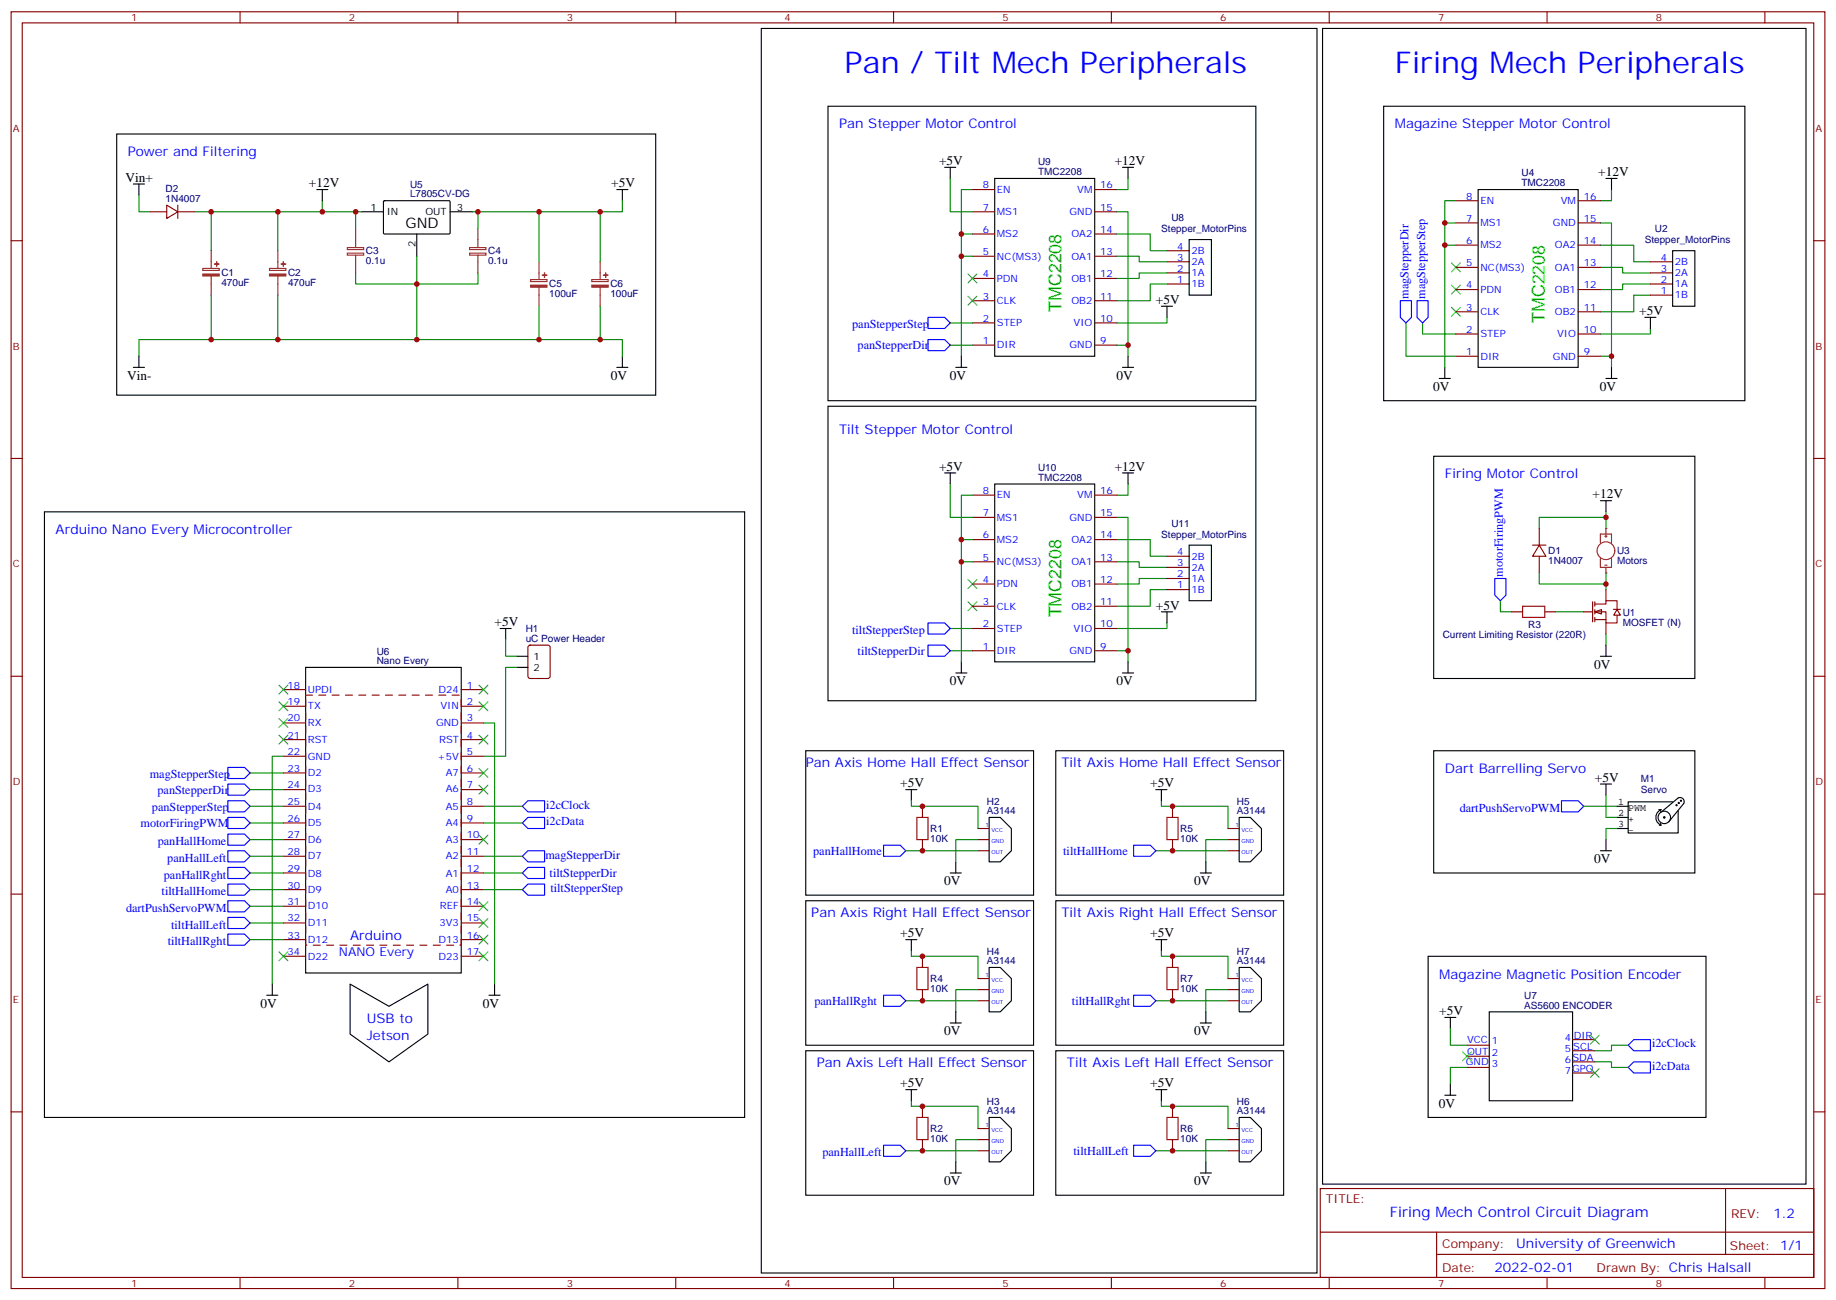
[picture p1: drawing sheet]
<svg xmlns="http://www.w3.org/2000/svg" width="583mm" height="413mm" viewBox="0 0 583 413" stroke-linecap="round" stroke-linejoin="round" font-family="sans-serif">
<g fill="none" stroke="#000" stroke-width=".35">
<path d="M439.2 33.7h114.7v93.5h-114.7zM37 42.5h171.1v82.9h-171.1zM42.3 58.4h3.6M44.1 58.4v3.5M509.8 56.7h3.5M511.5 56.7v3.5M100.5 60.2h3.6M102.3 60.2v3.5M469.2 60.2h31.7v56.4h-31.7zM42.3 116.6h3.6M44.1 113.1v3.5M195.8 116.6h3.5"/>
<path d="M197.6 113.1v3.5M458.6 116.6v3.6M511.5 116.6v3.6M522.1 100.8h3.5M523.9 100.8v3.5M456.8 120.2h3.6M509.8 120.2h3.5M455.1 144.9h82.9v70.5h-82.9zM508 208.4h3.5M509.8 204.8v3.6"/>
</g>
<g fill="none" stroke="#008700" stroke-width=".35">
<path d="M44.1 61.9v5.3h3.5M67 67.2v12.4M88.2 67.2v12.4M102.3 63.7v3.5h-40.6M508 70.8h3.5v45.8M508 77.8h10.6v5.3h5.3M511.5 60.2v3.5h-3.5M67 93.7v14.1h-22.9v5.3M88.2 93.7v14.1h-21.2M508 84.9h7.1v1.7h8.8M523.9 93.7h-5.3v5.3h-10.6M523.9 90.2h-8.8v1.7h-7.1"/>
<path d="M451.6 102.5v3.5h10.5M508 113.1h3.5M523.9 104.3v1.7h-15.9M509.8 164.3h-21.2v3.5M509.8 162.5v5.3M476.2 190.7v3.5h3.6M488.6 181.9v3.5h21.2M493.9 194.2h8.8M509.8 181.9v5.3M509.8 201.3v3.5"/>
</g>
<g fill="none" stroke="#8c2424" stroke-width=".35">
<path d="M67 79.6v5.6M88.2 79.6v5.6M64.4 85.2h5.2v.7h-5.2zM67 87.7v6M85.5 85.2h5.2v.7h-5.2zM88.2 87.7v6M508 172.4v-2.9h3.5v2.9M508 177.3v2.8h3.5v-2.8M509.4 170.3h.7M509.4 179.4h.7M509.8 167.8v1.7M509.8 169.9v.7"/>
<path d="M509.8 180.1v1.8"/>
<circle cx="509.8" cy="174.8" r="2.82"/>
</g>
<g fill="#8c2424" stroke="#8c2424" stroke-width=".35">
<path d="M85.5 87h5.2v.6h-5.2z"/>
<path d="M89.3 83.8l1.4 .1z"/>
<path d="M89.9 83.1l.1 1.4z"/>
<path d="M64.4 87h5.2v.6h-5.2z"/>
<path d="M68.1 83.8l1.4 .1z"/>
<path d="M68.8 83.1v1.4z"/>
</g>
<g fill="none" stroke="#870000" stroke-width=".35">
<path d="M47.6 67.2h5.3M52.9 65.1l3.5 2.1-3.5 2.2zM56.4 65.1v4.3M56.4 67.2h5.3M462.1 77.8h7.1M462.1 70.8h7.1M462.1 63.7h7.1M500.9 77.8h7.1M500.9 70.8h7.1M500.9 63.7h7.1M462.1 99h7.1M462.1 91.9h7.1"/>
<path d="M462.1 84.9h7.1M500.9 99h7.1M500.9 91.9h7.1M500.9 84.9h7.1M462.1 113.1h7.1M462.1 106h7.1M500.9 113.1h7.1M500.9 106h7.1M486.5 173.1h4.2M488.6 173.1l2.1 3.5h-4.2zM488.6 167.8v5.3M488.6 176.6v5.3"/>
<path d="M479.8 194.2h3.5M490.4 194.2h3.5"/>
</g>
<path d="M449.8 95.5h3.5v5.3l-1.7 1.7-1.8-1.7zM474.5 183.7h3.5v5.2l-1.8 1.8-1.7-1.8z" fill="none" stroke="#00f" stroke-width=".35"/>
<path d="M460.7 97.6l2.8 2.8M460.7 90.5l2.8 2.8M460.7 83.5l2.8 2.8M463.5 97.6l-2.8 2.8M463.5 90.5l-2.8 2.8M463.5 83.5l-2.8 2.8" fill="none" stroke="#3c3" stroke-width=".35"/>
<path d="M483.3 192.5h7.1v3.5h-7.1z" fill="none" stroke="#a10000" stroke-width=".35"/>
<g fill="#8c2424">
<circle cx="509.8" cy="167.8" r=".18"/>
<circle cx="509.8" cy="181.9" r=".18"/>
</g>
<path d="M523.9 93.7h7M523.9 90.2h7M523.9 86.6h7M523.9 83.1h7" fill="none" stroke="#870000" stroke-width=".35"/>
<path d="M530.9 79.6h7.1v17.6h-7.1z" fill="none" stroke="#000" stroke-width=".35"/>
<path d="M506.2 194.2l2.2-.7v1.4z" fill="#fff" stroke="#870000" stroke-width=".35"/>
<g fill="none" stroke="#870000" stroke-width=".35">
<path d="M3.5 3.7h575.8v405.4h-575.8zM7.1 7.3h568.6v398.3h-568.6zM76.2 3.7v3.6M145.3 3.7v3.6M214.5 3.7v3.6M283.6 3.7v3.6M352.8 3.7v3.6M421.9 3.7v3.6M491.1 3.7v3.6M560.2 3.7v3.6M3.5 76.4h3.6M308.7 74.3h7"/>
<path d="M308.7 67.2h7M308.7 60.2h7M347.5 74.3h7M347.5 67.2h7M347.5 60.2h7M370.4 79.6h7.1M575.7 76.4h3.6M308.7 95.5h7M308.7 88.4h7M308.7 81.4h7M347.5 95.5h7M347.5 88.4h7"/>
<path d="M347.5 81.4h7M370.4 90.2h7.1M370.4 86.6h7.1M370.4 83.1h7.1M308.7 109.6h7M308.7 102.5h7M347.5 109.6h7M347.5 102.5h7M3.5 145.6h3.6M308.7 157.2h7M347.5 157.2h7M575.7 145.6h3.6"/>
<path d="M308.7 178.4h7M308.7 171.3h7M308.7 164.3h7M347.5 178.4h7M347.5 171.3h7M347.5 164.3h7M370.4 176.6h7.1M308.7 199.5h7M308.7 192.5h7M308.7 185.4h7M347.5 199.5h7M347.5 192.5h7"/>
<path d="M347.5 185.4h7M370.4 187.2h7.1M370.4 183.7h7.1M370.4 180.1h7.1M502.7 194.2h2.8M505.5 191.1v6.3M506.2 191.8h3.6v-1.1h3.5v2.8M506.2 194.2h3.6v3.6h3.5v-2.5M506.2 196.7h3.6M506.2 191.1v1.4M506.2 193.5v1.4M506.2 196v1.4"/>
<path d="M509.8 187.2v3.5M509.8 197.8v3.5M512.1 193.4h2.3M513.3 193.5l1 1.8h-2.1zM3.5 214.7h3.6M90 218.9h7M146.4 218.9h7.1M167.8 205l.5-.2h5.6l.7 .5v9.4l-.4 .7h-5.9l-.7-.5v-9.4zM308.7 206.6h7M347.5 206.6h7M575.7 214.7h3.6M90 224.2h7"/>
<path d="M90 229.5h7M90 234.8h7M146.4 224.2h7.1M146.4 229.5h7.1M146.4 234.8h7.1M90 240.1h7M90 245.4h7M90 250.7h7M90 256h7M146.4 240.1h7.1M146.4 245.4h7.1M146.4 250.7h7.1"/>
<path d="M146.4 256h7.1M292.8 256v3.5M372.2 256v3.5M90 261.3h7M90 266.6h7M90 271.9h7M90 277.1h7M146.4 261.3h7.1M146.4 266.6h7.1M146.4 271.9h7.1M146.4 277.1h7.1M292.8 266.6v3.5"/>
<path d="M310.4 266.6h3.6M310.4 263h3.6M310.4 270.1h3.6M372.2 266.6v3.5M389.8 266.6h3.5M389.8 263h3.5M389.8 270.1h3.5M3.5 283.8h3.6M90 282.4h7M90 287.7h7M90 293h7M90 298.3h7"/>
<path d="M146.4 282.4h7.1M146.4 287.7h7.1M146.4 293h7.1M146.4 298.3h7.1M575.7 283.8h3.6M90 303.6h7M146.4 303.6h7.1M292.8 303.6v3.5M292.8 314.2v3.5M310.4 310.7h3.6M310.4 314.2h3.6M310.4 317.7h3.6"/>
<path d="M372.2 303.6v3.5M372.2 314.2v3.5M389.8 310.7h3.5M389.8 314.2h3.5M389.8 317.7h3.5M465.7 338.9h7M465.7 335.4h7M465.7 331.8h7M499.2 337.1h7M499.2 333.6h7M499.2 330.1h7M3.5 353h3.6"/>
<path d="M292.8 351.2v3.6M310.4 358.3h3.6M372.2 351.2v3.6M389.8 358.3h3.5M499.2 340.6h7M575.7 353h3.6M292.8 361.8v3.5M310.4 361.8h3.6M310.4 365.3h3.6M372.2 361.8v3.5M389.8 361.8h3.5M389.8 365.3h3.5"/>
<path d="M419.1 377.3h156.6v28.3h-156.6zM547.7 377.4v20.8M419.1 391.2h156.5M456 398.2h119.6M456 391.2v14.1M76.2 405.6v3.5M145.3 405.6v3.5M214.5 405.6v3.5M283.6 405.6v3.5M352.8 405.6v3.5M421.9 405.6v3.5M491.1 405.6v3.5"/>
<path d="M560.2 405.6v3.5"/>
</g>
<g fill="none" stroke="#000" stroke-width=".35">
<path d="M241.7 9h176.3v395.1h-176.3zM419.8 9h153.5v366.9h-153.5zM262.8 33.7h135.8v93.5h-135.8zM299.9 53.1h3.5M301.6 53.1v3.6M315.7 56.7h31.8v56.4h-31.8zM356.3 53.1h3.5M358.1 53.1v3.6M114.7 67.2h7M121.8 63.9l.3-.2 20.6 .1 .2 .3-.1 10-.3 .2-20.6-.1-.2-.3zM132.3 74.3v7.1M142.9 67.2h7"/>
<path d="M195.8 60.2h3.5M197.6 60.2v3.5M377.5 76.1h7v17.6h-7zM368.7 97.2h3.5M370.4 97.2v3.6M303.4 116.6h3.5M305.2 113.1v3.5M356.3 116.6h3.5M358.1 113.1v3.5M262.8 129h135.8v93.5h-135.8zM299.9 150.1h3.5M301.6 150.1v3.6"/>
<path d="M315.7 153.7h31.8v56.4h-31.8zM356.3 150.1h3.5M358.1 150.1v3.6M508 159h3.5M509.8 159v3.5M14.1 162.5h222.3v192.3h-222.3zM377.5 173.1h7v17.6h-7zM158.7 199.5h3.6M160.5 199.5v3.6M368.7 194.2h3.5M370.4 194.2v3.6M97 211.9h49.4v97h-49.4z"/>
<path d="M164 208.4h3.6M164 211.9h3.6M303.4 213.6h3.5M305.2 210.1v3.5M356.3 213.6h3.5M358.1 210.1v3.5M255.8 238.3h72.3v45.9h-72.3zM335.1 238.3h72.4v45.9h-72.4zM455.1 238.3h82.9v38.8h-82.9zM287.5 250.7h3.5M289.3 250.7v3.5M314 259.5h3.5l3.5 3.5v7.1l-3.5 3.5h-3.5z"/>
<path d="M366.9 250.7h3.5M368.7 250.7v3.5M393.3 259.5h3.6l3.5 3.5v7.1l-3.5 3.5h-3.6zM508 248.9h3.5M509.8 248.9v3.5M513.3 256h3.5M513.3 259.5h3.5M526.5 257h.7M527.2 257l-.2 .6M527.2 257a2.68 2.68 0 0 0-1.6 2.5 2.68 2.68 0 0 0 1.6 2.5M527.4 257.7l5.3-4.4a1.31 1.31 0 0 1 1.5 .3 1.31 1.31 0 0 1 .3 1.5l-4.8 5.8M528.5 259.5l-.2-.2-.3 .2 .5 .2"/>
<path d="M530.3 259.5a1.98 1.98 0 0 0-3-1.7 1.98 1.98 0 0 0-.1 3.4 1.98 1.98 0 0 0 3.1-1.5M530.9 254.6h-14.1v9.8h15.9v-7M532.3 255.6l-.1-.2-.2 .2 .3 .1M533 254.9l-.1-.2-.2 .2 .3 .1M533.8 254.2l-.2-.2-.2 .2 .3 .1M301.6 277.1h3.6M303.4 273.6v3.5M381 277.1h3.5M382.8 273.6v3.5M508 270.1h3.5M509.8 266.6v3.5M513.3 263h3.5"/>
<path d="M526.7 262h.5M527 261.4l.2 .6M255.8 286h72.3v45.8h-72.3zM287.5 298.3h3.5M289.3 298.3v3.5M335.1 286h72.4v45.8h-72.4zM366.9 298.3h3.5M368.7 298.3v3.5M84.7 315.9h3.5M86.4 312.4v3.5M111.1 312.4l12.4 7.1 12.3-7.1v15.9l-12.3 8.8-12.4-8.8zM155.2 315.9h3.5"/>
<path d="M157 312.4v3.5M314 307.1h3.5l3.5 3.6v7l-3.5 3.5h-3.5zM393.3 307.1h3.6l3.5 3.6v7l-3.5 3.5h-3.6zM453.3 303.6h88.2v51.2h-88.2zM255.8 333.6h72.3v45.8h-72.3zM301.6 324.8h3.6M303.4 321.2v3.6M335.1 333.6h72.4v45.8h-72.4zM381 324.8h3.5M382.8 321.2v3.6M458.6 323h3.5M460.4 323v3.5"/>
<path d="M472.7 321.2h26.5v28.3h-26.5zM287.5 345.9h3.5M289.3 345.9v3.6M314 354.8h3.5l3.5 3.5v7l-3.5 3.6h-3.5zM366.9 345.9h3.5M368.7 345.9v3.6M393.3 354.8h3.6l3.5 3.5v7l-3.5 3.6h-3.6zM458.6 347.7h3.5M460.4 344.2v3.5M301.6 372.4h3.6M303.4 368.9v3.5M381 372.4h3.5"/>
<path d="M382.8 368.9v3.5"/>
</g>
<g fill="none" stroke="#008700" stroke-width=".35">
<path d="M301.6 56.7v10.5h7.1M358.1 56.7v3.5h-3.6M102.3 67.2h12.4M112.9 67.2v5.3M151.7 67.2v5.3M171.1 67.2v15.9M190.5 67.2v15.9M197.6 63.7v3.5h-47.7M305.2 74.3h3.5M308.7 60.2h-3.5v52.9M354.5 74.3h10.6v5.3h5.3M354.5 67.2h3.6v45.9"/>
<path d="M462.1 77.8h-3.5v38.8M462.1 70.8h-3.5v7M462.1 63.7h-3.5v7.1M112.9 86.6v3.6h38.8v-3.6M132.3 81.4v26.4M171.1 97.2v10.6h-38.8M190.5 97.2v10.6h-19.4M305.2 81.4h3.5M354.5 81.4h7.1v1.7h8.8M370.4 86.6h-8.8v1.8h-7.1M370.4 90.2h-5.3v5.3h-10.6M88.2 107.8h44.1"/>
<path d="M190.5 107.8h7.1v5.3M301.6 109.6h7.1M301.6 102.5h7.1M354.5 109.6h3.6M370.4 100.8v1.7h-15.9M446.3 102.5v10.6h15.8M301.6 153.7v10.6h7.1M308.7 157.2h-3.5v52.9M358.1 153.7v3.5h-3.6M305.2 171.3h3.5M305.2 178.4h3.5M354.5 164.3h3.6v45.8"/>
<path d="M354.5 178.4h7.1v1.7h8.8M354.5 171.3h10.6v5.3h5.3M301.6 199.5h7.1M370.4 197.8v1.7h-15.9M370.4 187.2h-5.3v5.3h-10.6M370.4 183.7h-8.8v1.7h-7.1M160.5 203.1v5.3h3.5M164 211.9h-3.5v28.2h-7M301.6 206.6h7.1M354.5 206.6h3.6M153.5 229.5h3.5v82.9M79.4 245.4h10.6"/>
<path d="M79.4 256h10.6M79.4 250.7h10.6M90 240.1h-3.6v72.3M153.5 256h12.3M289.3 254.2v1.8h21.1v7M368.7 254.2v1.8h21.1v7M502.7 256h10.6M509.8 252.4v7.1h3.5M79.4 261.3h10.6M79.4 277.1h10.6M79.4 266.6h10.6M79.4 271.9h10.6"/>
<path d="M153.5 261.3h12.3M153.5 277.1h12.3M153.5 271.9h12.3M287.5 270.1h22.9M310.4 266.6h-7v7M366.9 270.1h22.9M389.8 266.6h-7v7M513.3 263h-3.5v3.6M79.4 287.7h10.6M79.4 282.4h10.6M79.4 293h10.6M79.4 298.3h10.6"/>
<path d="M153.5 282.4h12.3M287.5 317.7h22.9M289.3 301.8v1.8h21.1v7.1M310.4 314.2h-7v7M366.9 317.7h22.9M368.7 301.8v1.8h21.1v7.1M389.8 314.2h-7v7M460.4 326.5v5.3h5.3M465.7 338.9h-5.3v5.3M506.2 337.1h5.3v1.8h5.3M516.8 331.8h-5.3v1.8h-5.3M289.3 349.5v1.7h21.1v7.1"/>
<path d="M368.7 349.5v1.7h21.1v7.1M287.5 365.3h22.9M310.4 361.8h-7v7.1M366.9 365.3h22.9M389.8 361.8h-7v7.1"/>
</g>
<g fill="none" stroke="#8c2424" stroke-width=".35">
<path d="M110.2 78.6h5.2v.6h-5.2zM112.9 72.5v6M149 78.6h5.2v.6h-5.2zM151.7 72.5v6M110.2 80.4h5.2v.6h-5.2zM112.9 81v5.6M149 80.4h5.2v.6h-5.2zM151.7 81v5.6M168.5 88.8h5.1v.6h-5.1zM171.1 83.1v5.7M171.1 91.2v6M187.9 88.8h5.1v.6h-5.1z"/>
<path d="M190.5 83.1v5.7M190.5 91.2v6"/>
</g>
<g fill="#8c2424" stroke="#8c2424" stroke-width=".35">
<path d="M168.5 90.5h5.1v.7h-5.1z"/>
<path d="M172.2 87.3l1.4 .1z"/>
<path d="M172.8 86.6l.1 1.5z"/>
<path d="M187.9 90.5h5.1v.7h-5.1z"/>
<path d="M191.6 87.3l1.4 .1z"/>
<path d="M192.2 86.6l.1 1.5z"/>
</g>
<path d="M97 220.7h49.4v79.4h-49.4z" fill="none" stroke="#900" stroke-width=".35" stroke-dasharray="2.1 2.1"/>
<g fill="none" stroke="#3c3" stroke-width=".35">
<path d="M307.3 87l2.8 2.8M307.3 94.1l2.8 2.8M310.1 87l-2.8 2.8M310.1 94.1l-2.8 2.8M307.3 191.1l2.8 2.8M307.3 184l2.8 2.8M310.1 191.1l-2.8 2.8M310.1 184l-2.8 2.8M88.5 217.5l2.9 2.8M91.4 217.5l-2.9 2.8M152 217.5l2.9 2.8M154.9 217.5l-2.9 2.8"/>
<path d="M88.5 233.4l2.9 2.8M88.5 228.1l2.9 2.8M88.5 222.8l2.9 2.8M91.4 233.4l-2.9 2.8M91.4 228.1l-2.9 2.8M91.4 222.8l-2.9 2.8M152 233.4l2.9 2.8M152 222.8l2.9 2.8M154.9 233.4l-2.9 2.8M154.9 222.8l-2.9 2.8M152 249.3l2.9 2.8M152 244l2.9 2.8"/>
<path d="M154.9 249.3l-2.9 2.8M154.9 244l-2.9 2.8M152 265.1l2.9 2.9M154.9 265.1l-2.9 2.9M152 291.6l2.9 2.8M152 286.3l2.9 2.8M152 296.9l2.9 2.8M154.9 291.6l-2.9 2.8M154.9 286.3l-2.9 2.8M154.9 296.9l-2.9 2.8M88.5 302.2l2.9 2.8M91.4 302.2l-2.9 2.8"/>
<path d="M152 302.2l2.9 2.8M154.9 302.2l-2.9 2.8M464.3 333.9l2.8 2.9M467.1 333.9l-2.8 2.9M504.8 328.6l2.8 2.9M504.8 339.2l2.8 2.9M507.6 328.6l-2.8 2.9M507.6 339.2l-2.8 2.9"/>
</g>
<g fill="none" stroke="#00f" stroke-width=".35">
<path d="M444.5 95.5h3.5v5.3l-1.7 1.7-1.8-1.7zM294.6 100.8h5.3l1.7 1.7-1.7 1.8h-5.3zM294.6 107.8h5.3l1.7 1.8-1.7 1.7h-5.3zM294.6 197.8h5.3l1.7 1.7-1.7 1.8h-5.3zM294.6 204.8h5.3l1.7 1.8-1.7 1.8h-5.3zM72.3 243.6h5.3l1.8 1.8-1.8 1.8h-5.3zM72.3 259.5h5.3l1.8 1.8-1.8 1.7h-5.3zM72.3 254.2h5.3l1.8 1.8-1.8 1.7h-5.3zM72.3 248.9h5.3l1.8 1.8-1.8 1.7h-5.3zM165.8 256l1.8-1.8h5.3v3.5h-5.3zM495.7 254.2h5.2l1.8 1.8-1.8 1.7h-5.2zM72.3 264.8h5.3l1.8 1.8-1.8 1.7h-5.3z"/>
<path d="M72.3 270.1h5.3l1.8 1.8-1.8 1.7h-5.3zM72.3 275.4h5.3l1.8 1.7-1.8 1.8h-5.3zM165.8 261.3l1.8-1.8h5.3v3.5h-5.3zM165.8 277.1l1.8-1.7h5.3v3.5h-5.3zM165.8 271.9l1.8-1.8h5.3v3.5h-5.3zM280.5 268.3h5.3l1.7 1.8-1.7 1.8h-5.3zM359.8 268.3h5.3l1.8 1.8-1.8 1.8h-5.3zM72.3 286h5.3l1.8 1.7-1.8 1.8h-5.3zM72.3 280.7h5.3l1.8 1.7-1.8 1.8h-5.3zM72.3 291.3h5.3l1.8 1.7-1.8 1.8h-5.3zM72.3 296.5h5.3l1.8 1.8-1.8 1.8h-5.3zM165.8 282.4l1.8-1.7h5.3v3.5h-5.3z"/>
<path d="M280.5 315.9h5.3l1.7 1.8-1.7 1.8h-5.3zM359.8 315.9h5.3l1.8 1.8-1.8 1.8h-5.3zM516.8 338.9l1.8-1.8h5.3v3.5h-5.3zM516.8 331.8l1.8-1.7h5.3v3.5h-5.3zM280.5 363.6h5.3l1.7 1.7-1.7 1.8h-5.3zM359.8 363.6h5.3l1.8 1.7-1.8 1.8h-5.3z"/>
</g>
<path d="M291 259.5h3.6v7.1h-3.6zM370.4 259.5h3.5v7.1h-3.5zM291 307.1h3.6v7.1h-3.6zM370.4 307.1h3.5v7.1h-3.5zM291 354.8h3.6v7h-3.6zM370.4 354.8h3.5v7h-3.5z" fill="none" stroke="#a10000" stroke-width=".35"/>
<g fill="#c00">
<circle cx="67" cy="107.8" r=".88"/>
<circle cx="88.2" cy="67.2" r=".88"/>
<circle cx="67" cy="67.2" r=".88"/>
<circle cx="509.8" cy="185.4" r=".88"/>
<circle cx="509.8" cy="164.3" r=".88"/>
<circle cx="511.5" cy="113.1" r=".88"/>
<circle cx="102.3" cy="67.2" r=".88"/>
<circle cx="112.9" cy="67.2" r=".88"/>
<circle cx="132.3" cy="90.2" r=".88"/>
<circle cx="151.7" cy="67.2" r=".88"/>
<circle cx="132.3" cy="107.8" r=".88"/>
<circle cx="171.1" cy="107.8" r=".88"/>
<circle cx="171.1" cy="67.2" r=".88"/>
<circle cx="190.5" cy="67.2" r=".88"/>
<circle cx="88.2" cy="107.8" r=".88"/>
<circle cx="190.5" cy="107.8" r=".88"/>
<circle cx="458.6" cy="77.8" r=".88"/>
<circle cx="458.6" cy="70.8" r=".88"/>
<circle cx="358.1" cy="109.6" r=".88"/>
<circle cx="358.1" cy="206.6" r=".88"/>
<circle cx="292.8" cy="256" r=".88"/>
<circle cx="292.8" cy="270.1" r=".88"/>
<circle cx="292.8" cy="365.3" r=".88"/>
<circle cx="292.8" cy="351.2" r=".88"/>
<circle cx="292.8" cy="317.7" r=".88"/>
<circle cx="292.8" cy="303.6" r=".88"/>
<circle cx="372.2" cy="270.1" r=".88"/>
<circle cx="372.2" cy="256" r=".88"/>
<circle cx="372.2" cy="365.3" r=".88"/>
<circle cx="372.2" cy="351.2" r=".88"/>
<circle cx="372.2" cy="317.7" r=".88"/>
<circle cx="372.2" cy="303.6" r=".88"/>
<circle cx="305.2" cy="74.3" r=".88"/>
<circle cx="305.2" cy="81.4" r=".88"/>
<circle cx="305.2" cy="171.3" r=".88"/>
<circle cx="305.2" cy="178.4" r=".88"/>
</g>
<g font-size="9.5" fill="#00f">
<text x="268.1" y="23.1">Pan / Tilt Mech Peripherals</text>
<text x="442.7" y="23.1">Firing Mech Peripherals</text>
</g>
<g font-size="5.6" fill="#0f0">
<text x="336.9" y="99" transform="rotate(-90 336.9 99)">TMC2208</text>
<text x="490.4" y="102.5" transform="rotate(-90 490.4 102.5)">TMC2208</text>
<text x="336.9" y="196" transform="rotate(-90 336.9 196)">TMC2208</text>
</g>
<text font-size="4.6" x="128.8" y="72.5">GND</text>
<text font-size="4.6" fill="#00f" x="441.2" y="386.4">Firing Mech Control Circuit Diagram</text>
<g font-size="4.2" fill="#00f">
<text x="266.3" y="40.8">Pan Stepper Motor Control</text>
<text x="442.7" y="40.8">Magazine Stepper Motor Control</text>
<text x="40.6" y="49.6">Power and Filtering</text>
<text x="266.3" y="137.8">Tilt Stepper Motor Control</text>
<text x="458.6" y="151.9">Firing Motor Control</text>
<text x="17.6" y="169.5">Arduino Nano Every Microcontroller</text>
<text x="255.8" y="243.6">Pan Axis Home Hall Effect Sensor</text>
<text x="336.9" y="243.6">Tilt Axis Home Hall Effect Sensor</text>
<text x="458.6" y="245.4">Dart Barrelling Servo</text>
<text x="257.5" y="291.3">Pan Axis Right Hall Effect Sensor</text>
<text x="336.9" y="291.3">Tilt Axis Right Hall Effect Sensor</text>
<text x="111.1" y="298.3">Arduino</text>
<text x="456.8" y="310.7">Magazine Magnetic Position Encoder</text>
<text x="116.4" y="324.8">USB to</text>
<text x="116.4" y="330.1">Jetson</text>
<text x="259.3" y="338.9">Pan Axis Left Hall Effect Sensor</text>
<text x="338.7" y="338.9">Tilt Axis Left Hall Effect Sensor</text>
<text x="562.9" y="386.6">1.2</text>
<text x="481.3" y="396.2">University of Greenwich</text>
<text x="474.4" y="404">2022-02-01</text>
</g>
<g font-size="4.2">
<text x="298.1" y="52.4">+5V</text>
<text x="353.8" y="52.4">+12V</text>
<text x="39.9" y="57.7">Vin+</text>
<text x="98.1" y="59.5">+12V</text>
<text x="194" y="59.5">+5V</text>
<text x="507.3" y="56">+12V</text>
<text x="366.9" y="96.5">+5V</text>
<text x="520.3" y="100">+5V</text>
<text x="40.4" y="120.6">Vin-</text>
<text x="193.9" y="120.6">0V</text>
<text x="301.5" y="120.6">0V</text>
<text x="354.4" y="120.6">0V</text>
<text x="454.9" y="124.1">0V</text>
<text x="507.8" y="124.1">0V</text>
<text x="298.1" y="149.4">+5V</text>
<text x="353.8" y="149.4">+12V</text>
<text x="505.5" y="158.3">+12V</text>
<text x="366.9" y="193.5">+5V</text>
<text x="157" y="198.8">+5V</text>
<text x="506.1" y="212.3">0V</text>
<text x="301.5" y="217.6">0V</text>
<text x="354.4" y="217.6">0V</text>
<text x="285.8" y="250">+5V</text>
<text x="365.1" y="250">+5V</text>
<text x="506.2" y="248.2">+5V</text>
<text x="506.1" y="274">0V</text>
<text x="299.7" y="281.1">0V</text>
<text x="379.1" y="281.1">0V</text>
<text x="285.8" y="297.6">+5V</text>
<text x="365.1" y="297.6">+5V</text>
<text x="82.7" y="319.9">0V</text>
<text x="153.3" y="319.9">0V</text>
<text x="456.8" y="322.3">+5V</text>
<text x="299.7" y="328.7">0V</text>
<text x="379.1" y="328.7">0V</text>
<text x="285.8" y="345.2">+5V</text>
<text x="365.1" y="345.2">+5V</text>
<text x="456.7" y="351.7">0V</text>
<text x="299.7" y="376.3">0V</text>
<text x="379.1" y="376.3">0V</text>
</g>
<g font-size="3.9" fill="#00f">
<text x="447.1" y="94.9" transform="rotate(-90 447.1 94.9)">magStepperDir</text>
<text x="452.4" y="94.9" transform="rotate(-90 452.4 94.9)">magStepperStep</text>
<text x="270.5" y="104.1">panStepperStep</text>
<text x="272.2" y="110.8">panStepperDir</text>
<text x="477" y="183.1" transform="rotate(-90 477 183.1)">motorFiringPWM</text>
<text x="270.5" y="201.2">tiltStepperStep</text>
<text x="272.2" y="207.8">tiltStepperDir</text>
<text x="47.5" y="246.9">magStepperStep</text>
<text x="50" y="251.9">panStepperDir</text>
<text x="48.2" y="257.6">panStepperStep</text>
<text x="173.4" y="256.7">i2cClock</text>
<text x="463.3" y="257.7">dartPushServoPWM</text>
<text x="44.6" y="262.5">motorFiringPWM</text>
<text x="173.4" y="262">i2cData</text>
<text x="50.1" y="268.3">panHallHome</text>
<text x="53.1" y="273.6">panHallLeft</text>
<text x="173.1" y="272.8">magStepperDir</text>
<text x="258.1" y="271.3">panHallHome</text>
<text x="337.5" y="271.3">tiltHallHome</text>
<text x="52" y="278.9">panHallRght</text>
<text x="174.5" y="278.4">tiltStepperDir</text>
<text x="51.3" y="284.2">tiltHallHome</text>
<text x="174.7" y="283.3">tiltStepperStep</text>
<text x="40" y="289.5">dartPushServoPWM</text>
<text x="54.3" y="294.8">tiltHallLeft</text>
<text x="53.2" y="300.1">tiltHallRght</text>
<text x="107.6" y="303.6">NANO Every</text>
<text x="258.5" y="319">panHallRght</text>
<text x="340.3" y="319">tiltHallRght</text>
<text x="524.4" y="332.5">i2cClock</text>
<text x="524.4" y="339.6">i2cData</text>
<text x="261.1" y="367.1">panHallLeft</text>
<text x="340.8" y="366.6">tiltHallLeft</text>
</g>
<g font-size="3.9" fill="#800">
<text x="420.9" y="381.9">TITLE:</text>
<text x="549.5" y="386.6">REV:</text>
<text x="457.8" y="396.1">Company:</text>
<text x="549.1" y="396.7">Sheet: 1/1</text>
<text x="457.8" y="403.8">Date:</text>
<text x="506.8" y="403.9">Drawn By: Chris Halsall</text>
</g>
<g font-size="3.2" fill="#800">
<text x="41.6" y="6.7">1</text>
<text x="110.8" y="6.7">2</text>
<text x="179.9" y="6.7">3</text>
<text x="249.1" y="6.7">4</text>
<text x="318.2" y="6.7">5</text>
<text x="387.3" y="6.7">6</text>
<text x="456.5" y="6.7">7</text>
<text x="525.6" y="6.7">8</text>
<text x="4.1" y="41.8">A</text>
<text x="576.3" y="41.8">A</text>
<text x="4.1" y="111">B</text>
<text x="576.3" y="111">B</text>
<text x="4.1" y="180.1">C</text>
<text x="576.3" y="180.1">C</text>
<text x="4.1" y="249.3">D</text>
<text x="576.3" y="249.3">D</text>
<text x="4.1" y="318.4">E</text>
<text x="576.3" y="318.4">E</text>
<text x="41.6" y="408.6">1</text>
<text x="110.8" y="408.6">2</text>
<text x="179.9" y="408.6">3</text>
<text x="249.1" y="408.6">4</text>
<text x="318.2" y="408.6">5</text>
<text x="387.3" y="408.6">6</text>
<text x="456.5" y="408.6">7</text>
<text x="525.6" y="408.6">8</text>
</g>
<g font-size="3.2" fill="#000080">
<text x="329.5" y="52.4">U9</text>
<text x="130.2" y="59.6">U5</text>
<text x="329.5" y="55.6">TMC2208</text>
<text x="483" y="59.1">TMC2208</text>
<text x="483" y="56">U4</text>
<text x="52.6" y="64.1">1N4007</text>
<text x="52.6" y="60.9">D2</text>
<text x="130.2" y="62.5">L7805CV-DG</text>
<text x="371.8" y="70.1">U8</text>
<text x="368.6" y="73.7">Stepper_MotorPins</text>
<text x="522.1" y="77.2">Stepper_MotorPins</text>
<text x="525.3" y="73.7">U2</text>
<text x="116.1" y="83.9">0.1u</text>
<text x="116.1" y="80.7">C3</text>
<text x="154.9" y="83.9">0.1u</text>
<text x="154.9" y="80.7">C4</text>
<text x="70.3" y="87.7">C1</text>
<text x="91.4" y="87.7">C2</text>
<text x="70.3" y="90.9">470uF</text>
<text x="91.4" y="90.9">470uF</text>
<text x="174.3" y="94.4">100uF</text>
<text x="174.3" y="91.2">C5</text>
<text x="193.7" y="94.4">100uF</text>
<text x="193.7" y="91.2">C6</text>
<text x="329.5" y="149.4">U10</text>
<text x="329.5" y="152.6">TMC2208</text>
<text x="371.8" y="167.1">U11</text>
<text x="368.6" y="170.7">Stepper_MotorPins</text>
<text x="491.4" y="179.2">1N4007</text>
<text x="491.4" y="176">D1</text>
<text x="513.3" y="179.2">Motors</text>
<text x="513.3" y="176">U3</text>
<text x="515.1" y="195.4">U1</text>
<text x="166.9" y="203.8">uC Power Header</text>
<text x="166.9" y="200.6">H1</text>
<text x="457.9" y="202.4">Current Limiting Resistor (220R)</text>
<text x="485.1" y="199.5">R3</text>
<text x="515.1" y="198.6">MOSFET (N)</text>
<text x="119.6" y="207.9">U6</text>
<text x="119.6" y="210.8">Nano Every</text>
<text x="520.8" y="251.8">Servo</text>
<text x="520.8" y="248.4">M1</text>
<text x="313.3" y="255.5">H2</text>
<text x="392.6" y="255.5">H5</text>
<text x="313.3" y="258.4">A3144</text>
<text x="392.6" y="258.4">A3144</text>
<text x="295.3" y="267.4">10K</text>
<text x="295.3" y="264.1">R1</text>
<text x="374.6" y="267.4">10K</text>
<text x="374.6" y="264.1">R5</text>
<text x="313.3" y="303.1">H4</text>
<text x="392.6" y="303.1">H7</text>
<text x="295.3" y="311.7">R4</text>
<text x="313.3" y="306.1">A3144</text>
<text x="374.6" y="311.7">R7</text>
<text x="392.6" y="306.1">A3144</text>
<text x="295.3" y="315">10K</text>
<text x="374.6" y="315">10K</text>
<text x="483.8" y="317">U7</text>
<text x="483.8" y="320.2">AS5600 ENCODER</text>
<text x="313.3" y="353.7">A3144</text>
<text x="313.3" y="350.8">H3</text>
<text x="392.6" y="353.7">A3144</text>
<text x="392.6" y="350.8">H6</text>
<text x="295.3" y="359.4">R2</text>
<text x="374.6" y="359.4">R6</text>
<text x="295.3" y="362.6">10K</text>
<text x="374.6" y="362.6">10K</text>
</g>
<g font-size="3.2" fill="#00f">
<text x="312" y="59.8">8</text>
<text x="349.2" y="59.8">16</text>
<text x="316.4" y="61.2">EN</text>
<text x="341.9" y="61.2">VM</text>
<text x="465.4" y="63.4">8</text>
<text x="469.9" y="64.8">EN</text>
<text x="495.4" y="64.8">VM</text>
<text x="502.7" y="63.4">16</text>
<text x="312" y="66.9">7</text>
<text x="316.4" y="68.3">MS1</text>
<text x="339.5" y="68.3">GND</text>
<text x="349.2" y="66.9">15</text>
<text x="465.4" y="70.4">7</text>
<text x="469.9" y="71.8">MS1</text>
<text x="493" y="71.8">GND</text>
<text x="502.7" y="70.4">15</text>
<text x="312" y="73.9">6</text>
<text x="316.4" y="75.4">MS2</text>
<text x="340.1" y="75.4">OA2</text>
<text x="349.2" y="73.9">14</text>
<text x="465.4" y="77.5">6</text>
<text x="502.7" y="77.5">14</text>
<text x="312" y="81">5</text>
<text x="316.4" y="82.4">NC(MS3)</text>
<text x="340.1" y="82.4">OA1</text>
<text x="349.2" y="81">13</text>
<text x="373.7" y="82.8">3</text>
<text x="373.7" y="79.2">4</text>
<text x="378.2" y="80.6">2B</text>
<text x="469.9" y="78.9">MS2</text>
<text x="493.6" y="78.9">OA2</text>
<text x="527.2" y="82.8">4</text>
<text x="312" y="88.1">4</text>
<text x="316.4" y="89.5">PDN</text>
<text x="340.1" y="89.5">OB1</text>
<text x="349.2" y="88.1">12</text>
<text x="373.7" y="89.8">1</text>
<text x="373.7" y="86.3">2</text>
<text x="378.2" y="87.7">1A</text>
<text x="378.2" y="84.2">2A</text>
<text x="465.4" y="84.5">5</text>
<text x="469.9" y="85.9">NC(MS3)</text>
<text x="493.6" y="85.9">OA1</text>
<text x="502.7" y="84.5">13</text>
<text x="527.2" y="89.8">2</text>
<text x="527.2" y="86.3">3</text>
<text x="531.6" y="87.7">2A</text>
<text x="531.6" y="84.2">2B</text>
<text x="312" y="95.1">3</text>
<text x="349.2" y="95.1">11</text>
<text x="378.2" y="91.2">1B</text>
<text x="465.4" y="91.6">4</text>
<text x="469.9" y="93">PDN</text>
<text x="493.6" y="93">OB1</text>
<text x="502.7" y="91.6">12</text>
<text x="527.2" y="93.3">1</text>
<text x="531.6" y="94.8">1B</text>
<text x="531.6" y="91.2">1A</text>
<text x="316.4" y="96.5">CLK</text>
<text x="340.1" y="96.5">OB2</text>
<text x="465.4" y="98.6">3</text>
<text x="469.9" y="100">CLK</text>
<text x="493.6" y="100">OB2</text>
<text x="502.7" y="98.6">11</text>
<text x="312" y="102.2">2</text>
<text x="316.4" y="103.6">STEP</text>
<text x="340.8" y="103.6">VIO</text>
<text x="349.2" y="102.2">10</text>
<text x="465.4" y="105.7">2</text>
<text x="469.9" y="107.1">STEP</text>
<text x="494.2" y="107.1">VIO</text>
<text x="502.7" y="105.7">10</text>
<text x="312" y="109.2">1</text>
<text x="316.4" y="110.6">DIR</text>
<text x="339.5" y="110.6">GND</text>
<text x="349.2" y="109.2">9</text>
<text x="465.4" y="112.7">1</text>
<text x="502.7" y="112.7">9</text>
<text x="469.9" y="114.2">DIR</text>
<text x="493" y="114.2">GND</text>
<text x="312" y="156.8">8</text>
<text x="316.4" y="158.3">EN</text>
<text x="341.9" y="158.3">VM</text>
<text x="349.2" y="156.8">16</text>
<text x="312" y="163.9">7</text>
<text x="316.4" y="165.3">MS1</text>
<text x="339.5" y="165.3">GND</text>
<text x="349.2" y="163.9">15</text>
<text x="312" y="171">6</text>
<text x="316.4" y="172.4">MS2</text>
<text x="340.1" y="172.4">OA2</text>
<text x="349.2" y="171">14</text>
<text x="312" y="178">5</text>
<text x="316.4" y="179.4">NC(MS3)</text>
<text x="340.1" y="179.4">OA1</text>
<text x="349.2" y="178">13</text>
<text x="373.7" y="179.8">3</text>
<text x="373.7" y="176.2">4</text>
<text x="378.2" y="177.7">2B</text>
<text x="312" y="185.1">4</text>
<text x="349.2" y="185.1">12</text>
<text x="373.7" y="183.3">2</text>
<text x="378.2" y="184.7">1A</text>
<text x="378.2" y="181.2">2A</text>
<text x="316.4" y="186.5">PDN</text>
<text x="340.1" y="186.5">OB1</text>
<text x="373.7" y="186.8">1</text>
<text x="378.2" y="188.2">1B</text>
<text x="312" y="192.1">3</text>
<text x="316.4" y="193.5">CLK</text>
<text x="340.1" y="193.5">OB2</text>
<text x="349.2" y="192.1">11</text>
<text x="312" y="199.2">2</text>
<text x="316.4" y="200.6">STEP</text>
<text x="340.8" y="200.6">VIO</text>
<text x="349.2" y="199.2">10</text>
<text x="312" y="206.2">1</text>
<text x="316.4" y="207.6">DIR</text>
<text x="339.5" y="207.6">GND</text>
<text x="349.2" y="206.2">9</text>
<text x="91.2" y="218.6">18</text>
<text x="97.7" y="220">UPDI</text>
<text x="139.2" y="220">D24</text>
<text x="148.2" y="218.6">1</text>
<text x="91.2" y="223.8">19</text>
<text x="97.7" y="225.2">TX</text>
<text x="139.8" y="225.2">VIN</text>
<text x="148.2" y="223.8">2</text>
<text x="91.2" y="229">20</text>
<text x="97.7" y="230.4">RX</text>
<text x="138.4" y="230.4">GND</text>
<text x="148.2" y="229">3</text>
<text x="91.2" y="239.7">22</text>
<text x="91.2" y="234.5">21</text>
<text x="97.7" y="236">RST</text>
<text x="139.4" y="236">RST</text>
<text x="148.2" y="234.5">4</text>
<text x="148.2" y="239.7">5</text>
<text x="91.2" y="245">23</text>
<text x="97.7" y="241.2">GND</text>
<text x="138.9" y="241.2">+5V</text>
<text x="148.2" y="245">6</text>
<text x="91.2" y="250.2">24</text>
<text x="97.7" y="251.6">D3</text>
<text x="97.7" y="246.4">D2</text>
<text x="141.5" y="246.4">A7</text>
<text x="141.5" y="251.6">A6</text>
<text x="148.2" y="250.2">7</text>
<text x="91.2" y="255.7">25</text>
<text x="97.7" y="257.1">D4</text>
<text x="141.5" y="257.1">A5</text>
<text x="148.2" y="255.7">8</text>
<text x="91.2" y="260.9">26</text>
<text x="97.7" y="262.3">D5</text>
<text x="141.5" y="262.3">A4</text>
<text x="148.2" y="260.9">9</text>
<text x="91.2" y="266.1">27</text>
<text x="97.7" y="267.5">D6</text>
<text x="141.5" y="267.5">A3</text>
<text x="148.2" y="266.1">10</text>
<text x="91.2" y="271.3">28</text>
<text x="97.7" y="272.7">D7</text>
<text x="141.5" y="272.7">A2</text>
<text x="148.2" y="271.3">11</text>
<text x="91.2" y="276.9">29</text>
<text x="97.7" y="278.3">D8</text>
<text x="141.5" y="278.3">A1</text>
<text x="148.2" y="276.9">12</text>
<text x="91.2" y="287.3">31</text>
<text x="91.2" y="282.1">30</text>
<text x="97.7" y="283.5">D9</text>
<text x="141.5" y="283.5">A0</text>
<text x="148.2" y="282.1">13</text>
<text x="148.2" y="287.3">14</text>
<text x="91.2" y="292.5">32</text>
<text x="97.7" y="293.9">D11</text>
<text x="97.7" y="288.7">D10</text>
<text x="139.5" y="293.9">3V3</text>
<text x="139.7" y="288.7">REF</text>
<text x="148.2" y="292.5">15</text>
<text x="91.2" y="298">33</text>
<text x="97.7" y="299.5">D12</text>
<text x="139.2" y="299.5">D13</text>
<text x="148.2" y="298">16</text>
<text x="91.2" y="303.2">34</text>
<text x="97.7" y="304.7">D22</text>
<text x="139.2" y="304.7">D23</text>
<text x="148.2" y="303.2">17</text>
<text x="499.5" y="329.7">DIR</text>
<text x="465.7" y="335">OUT</text>
<text x="465.7" y="331.1">VCC</text>
<text x="473.5" y="335.4">2</text>
<text x="473.5" y="331.5">1</text>
<text x="496.7" y="333.9">5</text>
<text x="496.7" y="330.4">4</text>
<text x="499.4" y="333.2">SCL</text>
<text x="465.3" y="338.2">GND</text>
<text x="473.5" y="338.9">3</text>
<text x="496.7" y="341">7GPO</text>
<text x="496.7" y="337.5">6SDA</text>
</g>
<g font-size="3.2">
<text x="117.6" y="66.9">1</text>
<text x="122.8" y="68.3">IN</text>
<text x="135" y="68.3">OUT</text>
<text x="145" y="66.9">3</text>
<text x="131.9" y="78.4" transform="rotate(-90 131.9 78.4)">2</text>
<text x="169.3" y="209.4">1</text>
<text x="169.3" y="212.9">2</text>
<text x="513.6" y="255.6">1</text>
<text x="516.9" y="257.5">PWM</text>
<text x="513.6" y="259.2">2</text>
<text x="513.6" y="262.7">3</text>
<text x="516.9" y="261">+</text>
<text x="516.9" y="264.5">-</text>
</g>
<g font-size="1.8" fill="#00f">
<text x="312.9" y="262.7">1</text>
<text x="392.2" y="262.7">1</text>
<text x="314.7" y="264.1">VCC</text>
<text x="314.7" y="267.6">GND</text>
<text x="394.1" y="264.1">VCC</text>
<text x="394.1" y="267.6">GND</text>
<text x="314.7" y="271.1">OUT</text>
<text x="394.1" y="271.1">OUT</text>
<text x="312.9" y="310.3">1</text>
<text x="314.7" y="311.7">VCC</text>
<text x="392.2" y="310.3">1</text>
<text x="394.1" y="311.7">VCC</text>
<text x="314.7" y="315.2">GND</text>
<text x="394.1" y="315.2">GND</text>
<text x="314.7" y="318.8">OUT</text>
<text x="394.1" y="318.8">OUT</text>
<text x="312.9" y="357.9">1</text>
<text x="314.7" y="359.3">VCC</text>
<text x="392.2" y="357.9">1</text>
<text x="394.1" y="359.3">VCC</text>
<text x="314.7" y="362.9">GND</text>
<text x="394.1" y="362.9">GND</text>
<text x="314.7" y="366.4">OUT</text>
<text x="394.1" y="366.4">OUT</text>
</g>
</svg>
